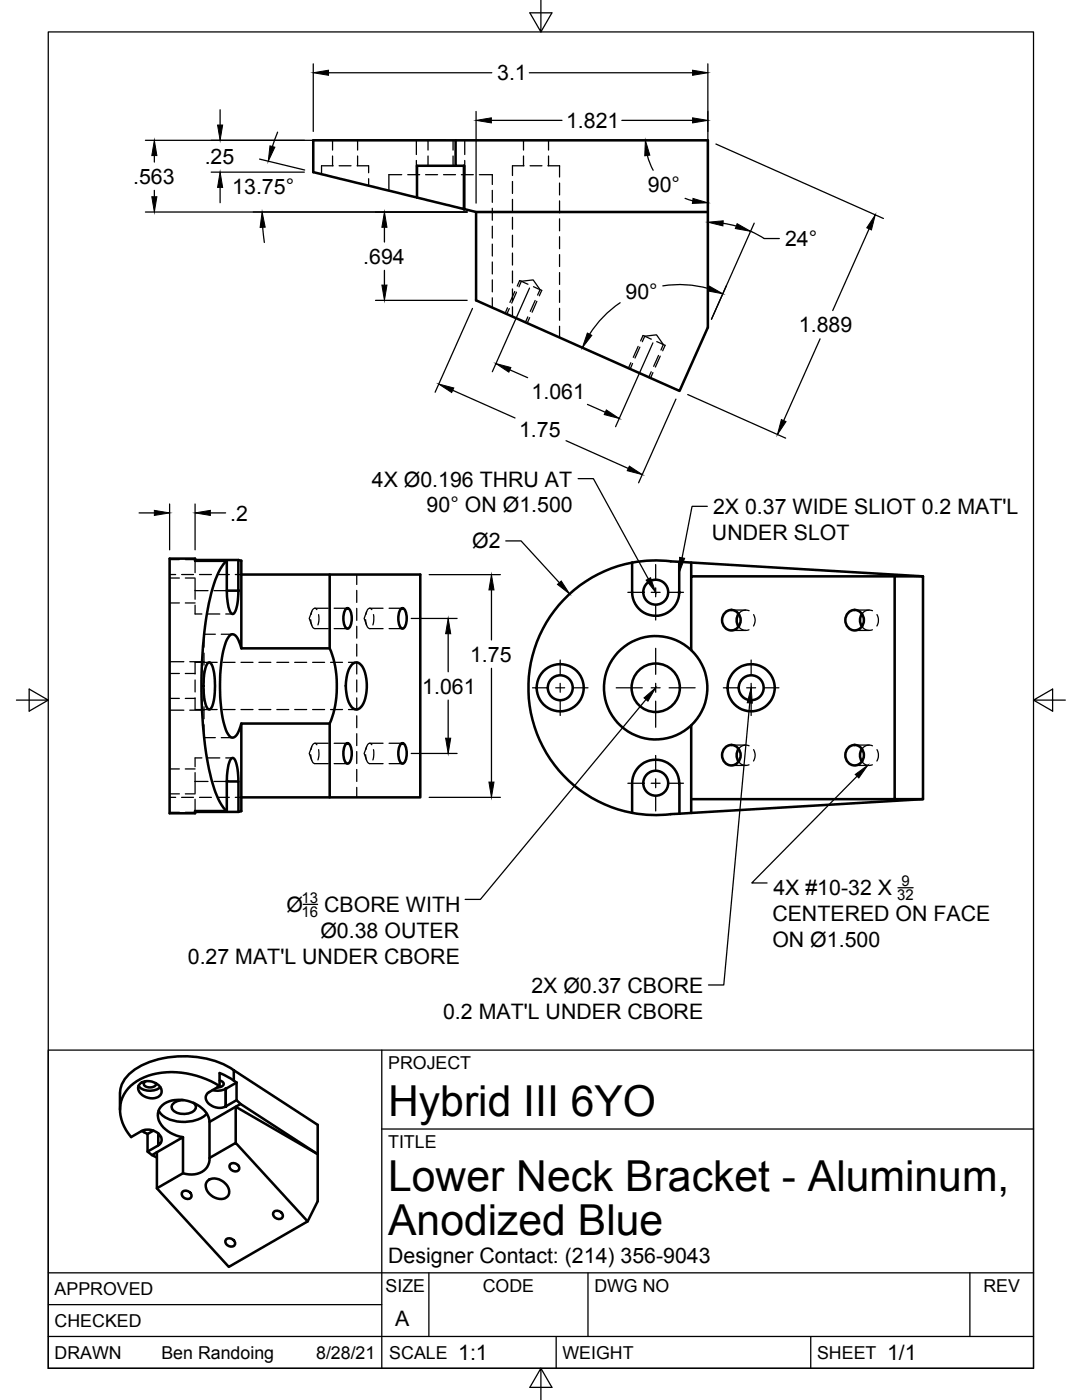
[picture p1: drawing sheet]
<svg xmlns="http://www.w3.org/2000/svg" width="216mm" height="279mm" viewBox="0 0 216 279" stroke-linecap="round" stroke-linejoin="round" font-family="sans-serif">
<g fill="none" stroke="#000" stroke-width=".25">
<path d="M62.5 12.7v13.5M65.6 14.5h32.5M105.6 14.5h32.6M107.9 0v6.4l-2.2-3.8h4.4l-2.2 3.8M141.2 12.7v27.8M29 28h60.1M30.8 31.1v1.2M30.8 38v1.3M42.1 34.4h18.6M43.9 21.9v3.1M43.9 37.4v3M51.8 31.8l9 2.1"/>
<path d="M55.4 26.4l-1 2.8M66.4 28v2M66.4 31.1v2M66.5 33.1h-2.3v1.7M67.7 33.1h2.3M71.2 33.1h2.4v1.4M71.4 28v2M71.4 31.1v2M73.6 35.7v1.4M80.2 34.9h-2.6v3.1M81.4 34.9h2.3M83.1 28v2.8"/>
<path d="M83.1 32v2.9M84.9 34.9h2.4M85.4 28v2M85.4 31.1v2M88.5 34.9h2.4M90.4 28v2M90.4 31.1v2M92.1 34.9h2.3M92.6 35v-1.9v1.9M92.6 36.2v2.4M92.6 39.8v1.9M92.7 28v2.8"/>
<path d="M92.7 32v2.9M95 22.2v18.3M95.7 34.9h2.5v1.9M98 24h14.1M98.2 38v2.4M102.3 36.2v2.4M102.3 39.8v2.4M104.5 28v2M104.5 31.1v2M104.6 33.1h-2.3v1.9M105.8 33.1h2.3M109.3 33.1h2.4v2.2"/>
<path d="M109.5 28v2M109.5 31.1v2M111.7 36.5v2.4M124.1 24h14.1M129.2 31l.5 1.5 .6 1.5M136.7 39.6l1.5 .5M142.9 28.7l33.4 14.9M29 42.3h64.2M52.4 45.4l.3 3M74.9 59.9h18.3M76.7 45.4v2.9M76.7 54v2.9"/>
<path d="M98.2 41.6v2.3M98.2 45.1v2.4M98.2 48.7v2.4M98.2 52.3v2.4M98.2 55.9v2.4M98.2 59.4v2M102.3 43.4v2.3M102.3 46.9v2.4M102.3 50.5v2.4M102.3 54.1v2.4M102.3 57.7v2.3M102.7 58.2l-1 2.1"/>
<path d="M103.1 58.3l-1 2.2M103.5 57.2l.5-1.1 2.4-.2 1.4 1.9-.5 1.1M105.3 56.7l-1.6-.7-.5 1.1M105.7 57.5l-7.5 16.7M106.4 57.2l1.7 .8-.5 1M106.8 60l-1 2.1M111.7 40.1v2.4M111.7 43.7v2.4M111.7 47.2v2.4M111.7 50.8v2.4M111.7 54.4v2.4M111.7 58v2.3"/>
<path d="M132.3 57.1a21.2 21.2 0 0 1 9.1 .5M144.3 44.6l2.6 .5M149.8 46.2l2.7 1.4M150.5 44.5l-8.5 19.2 2.9-6.7M152.5 47.6h3M173.4 45.7l-7.2 16.3M90.3 77.9l12.5 5.5M94.3 61.6l-7.5 16.7M101.3 61.4l-.5 1.1M101.6 61.6l-.5 1.1M101.7 73.8l3.6 1.6M102.3 61.2v2"/>
<path d="M105.3 63.2l-.5 1.1M105.7 63.4l-.5 1.1M107.1 60.1l-.9 2.2M111.7 61.5v2.4M111.7 65.1v2.3M123.7 60.4a21.2 21.2 0 0 0-6 6.3M125.9 72.4l-.5 1.1M126.2 72.5l-.4 1.1M127.3 69.1l-.9 2.2M127.7 69.3l-1 2.2M128.2 68.2l.5-1.1 2.3-.3 1.4 1.9-.5 1.2M129.9 74.2l-.4 1.1"/>
<path d="M130 67.7l-1.7-.7-.5 1M130.3 74.4l-.5 1M130.3 68.4l-7.5 16.8M131 68.2l1.7 .7-.5 1.1M131.4 70.9l-1 2.2M131.7 71.1l-.9 2.2M134.9 79.7l-7.5 16.7M137.2 78.7l19.6 8.7M163.6 67.6l-7.2 16.3M112.9 87.9l12.5 5.6M115.4 95.5h3l11 20M117.2 80.7l3.6 1.6"/>
<path d="M27.7 102.4h3.1M33.8 114.7h1.3M33.8 111.7h2M33.8 115.4h2M33.8 100.6v9.1M36.2 114.7h2.4M37 111.7h1.9M37 115.4h1.9M38.9 115.5v4.1M38.9 100.6v9.1M38.9 111.9v2.4M38.9 117.9h2.6"/>
<path d="M39.8 114.7h2.4M42 102.4h3M42.7 117.9h2.6M43.4 114.7h2.4M46.9 114.7h1.3M71.2 114.7v1.9M71.2 117.8v2.4M85.6 114.7h14.2M98.1 117.7v10M100.9 108h3.1l7.6 8.3M125.3 118.2h2.9M129.9 118.2h1.8"/>
<path d="M130.8 112.7v2.8M130.8 117.3v1.8M133.5 118.2h2.9M141.1 101h-3l-2 10.3M3.3 139.7h6.3l-3.8-2.2v4.4l3.8-2.2M33.8 120.3h2M33.8 139.4h2M33.8 134.4h2M33.8 132.1h2.9M37 120.3h1.9M37 139.4h1.9M37 134.4h1.9"/>
<path d="M37.9 132.1h2.8M38.9 139.3v2.3h4.4M38.9 135.7v2.4M38.9 120.8v1.7h1.4M40.7 137.5v2.4M40.7 133.9v2.4M40.7 130.3v2.4M41.5 122.5h2.4M43 126.6h-2.3v2.6M43.3 132.2h-4.4v2.3M44.2 126.6h2.2M44.5 132.2h2.4"/>
<path d="M45 122.5h1.4M48.1 132.2h2.4M51.7 132.2h2.3M55.2 132.2h2.4M58.8 132.2h2.4M62 123.7a1.79 1.79 0 0 0 .8 1.8h2.7M62.2 122l-.5 1.4 .5 1.4M62.4 132.2h2.4M62.8 121.4h2.7M63.2 121.7l-.3-.3-.3 .1-.3 .3-.2 .8M63.6 122.7v1.2l-.2 .8M66 132.2h2.3"/>
<path d="M66.7 125.5h2.6M66.7 121.4h2.6M69.5 132.2h1.6M71.2 121.4v2.4M71.2 125v2.4M71.2 128.6v2.3M71.2 132.1v2.4M71.2 135.7v2.4M71.2 139.3v2.4M73 123.7a1.74 1.74 0 0 0 .8 1.8h2.6M73.2 122l-.5 1.4 .5 1.4M73.8 121.4h2.6"/>
<path d="M74.2 121.7a.57 .57 0 0 0-.7-.3 .57 .57 0 0 0-.3 .7l-.2 .5M74.5 122.7l.1 1.2-.2 .8M77.6 125.5h2.7M77.6 121.4h2.7M82.1 123.4h9.1M89.4 126.5v7.6M89.4 139.7v7.6M98.1 133.4v22.7M106.3 137.3h2.8M110.9 137.3h1.8M111.8 131.7v2.9M111.8 136.4v1.8"/>
<path d="M111.8 139.9v2.9M114.5 137.3h2.8M123 137.3h5.2M128.9 139.6l-33 39.9h-3.1M129.9 137.3h1.8M130.8 120.9v2.8M130.8 129.4v5.2M130.8 136.4v1.8M130.8 139.9v5.2M133.5 137.3h5.2M144.3 137.3h2.9M145.9 121.8h2.9"/>
<path d="M145.9 125.8h2.9M147.4 125.1l.8 .6 .7 .1 .6-.1M149 137.3h1.8M149.5 121.9l-.9-.1a1.68 1.68 0 0 0-1.2 .7M149.9 131.7v2.9M149.9 136.4v1.8M149.9 139.9v2.9M150.4 122.7a2.12 2.12 0 0 1-.1 2.2M152.6 137.3h2.8M170.5 121.8h2.9M170.5 125.8h2.9M172 125.1l.8 .6 .7 .1 .6-.1"/>
<path d="M174.1 121.9l-.9-.1a1.68 1.68 0 0 0-1.2 .7M175 122.7a2.24 2.24 0 0 1 0 2.2M206.2 139.7l3.8 2.2v-4.4l-3.8 2.2h6.4M33.8 159.1h1.3M33.8 158.4h2M33.8 153.5h2M33.8 141.7h2.9M36.2 159.1h2.4M37 158.4h1.9M37 153.5h1.9M37.9 141.7h2.8M38.9 154.2v1.8"/>
<path d="M38.9 156v2.3M38.9 159.5v2.4M38.9 156h2.6M39.8 159.1h2.4M40.3 151.3h-1.4v1.7M40.7 144.6v2.6h2.3M40.7 141.1v2.3M41.5 151.3h2.4M42.7 156h2.6M43.4 159.1h2.4M44.2 147.2h2.2M44.5 141.6h2.4"/>
<path d="M45 151.3h1.4M46.9 159.1h1.3M48.1 141.6h2.4M51.7 141.6h2.3M55.2 141.6h2.4M58.8 141.6h2.4M62 150.6a1.74 1.74 0 0 0 .8 1.8h2.7M62.2 149l-.5 1.4 .5 1.3M62.4 141.6h2.4M62.8 148.3h2.7M63.2 148.6a.48 .48 0 0 0-.5-.3 .48 .48 0 0 0-.4 .5l-.2 .8M63.6 149.6v1.3l-.2 .8"/>
<path d="M66 141.6h2.3M66.7 152.4h2.6M66.7 148.3h2.6M69.5 141.6h1.6M71.2 142.9v2.3M71.2 146.4v2.4M71.2 150v2.4M71.2 153.6v2.4M71.2 157.1v2M73 150.6a1.69 1.69 0 0 0 .8 1.8h2.6M73.2 149l-.5 1.4 .5 1.3M73.8 148.3h2.6"/>
<path d="M74.2 148.6h-.1a.48 .48 0 0 0-.5-.3 .48 .48 0 0 0-.3 .5l-.3 .8M74.5 149.6l.1 1.3-.2 .8M77.6 152.4h2.7M77.6 148.3h2.7M82.1 150.4h9.1M85.6 159.1h14.2M125.3 156.3h2.9M129.9 156.3h1.8M130.8 150.8v2.8M130.8 155.4v1.8M130.8 159v2.8M133.5 156.3h2.9"/>
<path d="M145.9 148.7h2.9M145.9 152.8h2.9M147.4 152a1.78 1.78 0 0 0 2.1 .6M149.5 148.8l-.6-.1-.7 .1-.8 .7M149.6 140.3l-5.2 56.3h-3M150.4 149.6a2.12 2.12 0 0 1-.1 2.3M170.5 148.7h2.9M170.5 152.8h2.9M171 154.9l-21 21.3h3.1M172 152a1.75 1.75 0 0 0 2.1 .6M174.1 148.8l-.6-.1-.7 .1-.8 .7M175 149.6a2.24 2.24 0 0 1 0 2.3"/>
<path d="M33.8 162.1h2M37 162.1h1.9M179.2 177.2h3M60.5 180.5h2.9M76.2 209.6v63.5M76.2 225.3h130M9.6 254h196.6M85.6 254v12.7M117.3 254v12.7M193.5 254v12.7M9.6 273.1v-63.5h196.6v63.5M9.6 273.1v-266.7h196.6v266.7"/>
<path d="M9.6 273.1h196.6M9.6 266.7h196.6M9.6 260.4h66.6M107.9 273.1l2.2 3.8h-4.4l2.2-3.8v6.3M111 266.7v6.4M161.8 266.7v6.4"/>
</g>
<g fill="none" stroke="#000" stroke-width=".51">
<path d="M83.2 39.4l-20.7-5v-6.4h78.7v37.3l-5.6 12.7-40.6-18.1v-17.6M90.9 28v5.1h1.7M90.9 33.1h-7.7v6.3M92.6 33.1v8.6l2.4 .6h46.2M92.6 33.1v8.6l-9.4-2.3M38.9 111.8h8.7l.6 .1v17.5M45.3 111.9a12.7 12.7 0 0 0-3.1 6.4 88.5 88.5 0 0 0 0 37.2 12.7 12.7 0 0 0 3.1 6.4M45.3 117.9h2.3M47.6 111.8v6.1a7.5 7.5 0 0 1-1 4.6h-.2a2.71 2.71 0 0 1-1-2.3l-.1-2.4v-5.9h-6.4v-.4h-5.1v50.8h5.1v-.4h6.4v-5.9M48.2 114.7h17.6M126.1 112.3a24.9 24.9 0 0 1 7.7-.3l50.4 3M135.5 112.1v6.1a4.7 4.7 0 0 1-4.7 4.7 4.7 4.7 0 0 1-4.7-4.7v-5.9a25.4 25.4 0 0 0-20.7 25 25.4 25.4 0 0 0 20.7 24.9v-5.9a4.7 4.7 0 0 1 4.8-4.7 4.7 4.7 0 0 1 4.7 4.7v6.1"/>
<path d="M137.9 112.3v2.7M178.5 115h-40.6v14.8a10.3 10.3 0 0 1 0 15v14.7M41.4 132.4a.41 .41 0 0 1 .5-.2 .41 .41 0 0 1 .3 .3 13.5 13.5 0 0 1 0 8.7 .44 .44 0 0 1-.4 .4 .44 .44 0 0 1-.5-.4 13.5 13.5 0 0 1 0-8.7zM65.8 129.4h-17.6l-.8-2a1 1 0 0 0-.9-.8 1 1 0 0 0-1 .7 22.6 22.6 0 0 0-1.6 10.1 21.6 21.6 0 0 0 1.6 9.1 .99 .99 0 0 0 1 .7 .99 .99 0 0 0 .9-.8l.8-2M69.1 121.5l.3-.1a2.43 2.43 0 0 1 .7 2.7 1.41 1.41 0 0 1-.7 1.4 2.43 2.43 0 0 1-.8-2.7l.3-1zM70.3 132.6a1.22 1.22 0 0 1 2 .4 8.5 8.5 0 0 1-.2 8.1 1.26 1.26 0 0 1-1.3 .5 1.26 1.26 0 0 1-1-1 8.3 8.3 0 0 1 .5-8zM80.1 121.5l.2-.1a2.43 2.43 0 0 1 .8 2.7 1.41 1.41 0 0 1-.8 1.4 2.43 2.43 0 0 1-.8-2.7l.3-1zM137.9 129.8a10.3 10.3 0 0 0-14.4 .2 10.3 10.3 0 0 0 0 14.5 10.3 10.3 0 0 0 14.4 .3M144.6 122.3a1.95 1.95 0 0 1 2.8 .2 1.95 1.95 0 0 1-.2 2.7 1.88 1.88 0 0 1-2.3 .3 1.88 1.88 0 0 1-.8-2.3zM147.4 122.5a2.21 2.21 0 0 0 0 2.5M169.2 122.3a1.95 1.95 0 0 1 2.8 .2 1.95 1.95 0 0 1-.2 2.7 1.88 1.88 0 0 1-2.3 .3 1.88 1.88 0 0 1-.8-2.3zM172 122.5a2.21 2.21 0 0 0 0 2.5"/>
<path d="M46.1 151.4l.5-.1a6.4 6.4 0 0 1 1 4v.7h-2.3a9 9 0 0 1 .8-4.6zM47.6 156v6M48.2 159.1h35.7v-44.4h-18.1v14.7a20.5 20.5 0 0 1 0 15v14.7M48.2 159.1v2.8l-.6 .1h-8.7M65.8 144.4h-17.6v14.7M69.1 148.4l.3-.1a2.43 2.43 0 0 1 .7 2.7 1.41 1.41 0 0 1-.7 1.4 2.43 2.43 0 0 1-.8-2.7l.3-1zM80.1 148.4l.2-.1a2.43 2.43 0 0 1 .8 2.7 1.41 1.41 0 0 1-.8 1.4 2.43 2.43 0 0 1-.8-2.7l.3-1zM137.9 159.5h40.6v-44.5h5.7v44.5h-5.7M137.9 159.5v2.7M144.6 149.3a1.95 1.95 0 0 1 2.8 .1 1.95 1.95 0 0 1-.2 2.8 1.88 1.88 0 0 1-2.3 .2 1.88 1.88 0 0 1-.8-2.2zM147.4 149.4a2.21 2.21 0 0 0 0 2.6M169.2 149.3a1.95 1.95 0 0 1 2.8 .1 1.95 1.95 0 0 1-.2 2.8 1.88 1.88 0 0 1-2.3 .2 1.88 1.88 0 0 1-.8-2.2z"/>
<path d="M172 149.4a2.21 2.21 0 0 0 0 2.6M184.2 159.5l-48.6 2.9M126.1 162.2a30.7 30.7 0 0 0 9.5 .2M27.6 216.7a3.2 3.2 0 0 0 4.4 .3M28 216.2a2.86 2.86 0 0 1 4.2 1.4 1.55 1.55 0 0 1-1.7 1.6 2.62 2.62 0 0 1-2.9-2.1zM29.1 215.8l-.4 .4a1.16 1.16 0 0 0 1.6 .8 .78 .78 0 0 0 .8-.8M36.6 219.5l-.6 .1a1.72 1.72 0 0 0-1.7 1.4 2.46 2.46 0 0 0 2.9 1.3 1.76 1.76 0 0 0 1.9-1.5l-.5-.7M43.8 214.1v2.6l-2.1 1.3a1.39 1.39 0 0 0-.7 1.2 1.39 1.39 0 0 0 .9 1.3 3 3 0 0 0 3.1 .3v-3.5M43.8 216.7a17.1 17.1 0 0 0-15-1.7 6.9 6.9 0 0 0-4.4 9.1l.8 1.5 1 1.3 2.1-1.2a2.94 2.94 0 0 1 3.9 1.5 1.25 1.25 0 0 1-.6 1.4v-2.4M43.8 215.6a.75 .75 0 0 1 .8 .9 1.32 1.32 0 0 1-1.3 .5M43.8 214.2l1.6 .7 1.3 .8M45 217.3v3.5l2.2-1.2"/>
<path d="M45.1 217.3l-1.3 .4-1.4-.1M46.7 213.6l16.7 10.9v15.2l-2 4.1-15.7 9-14.4-15.6v-7.2M46.7 213.6v2.1l.5 .3M46.7 213.6a19.2 19.2 0 0 0-20 0 5.8 5.8 0 0 0-2.7 4.5l-.1 3.4M47.2 216v3.6l.8 .7 15.4 10-16.4-9.4v7.2M47.2 216l-2.2 1.3M28.3 225.7l.5 .3M28.8 226l.6 .3M29.4 226.3v3.5l.9 .7 1 .5M30.6 225.6l-1.2 .7M31.3 237.2l5.2-3.1a3.9 3.9 0 0 0 5.2-2l.1-1 5.2-3 14.4 15.7M31.3 230l5.2-3.1v7.2"/>
<path d="M31.3 230l-1 .5M31.6 228.6l-2.2 1.2M31.7 221.6a5.1 5.1 0 0 0 4.4 2.3 6.6 6.6 0 0 0 5.2-1.6M36.3 237.9a1.07 1.07 0 0 1 1.3-.1 1.07 1.07 0 0 1 .5 1.2 1.07 1.07 0 0 1-1.2 .1 1.07 1.07 0 0 1-.6-1.2zM36.5 226.9a5.9 5.9 0 0 1-4.9-3.8 3 3 0 0 1 2.7-3.5 6.7 6.7 0 0 1 7.3 3.3l.2 1v7.2M41.5 235.6a2.87 2.87 0 0 1 4.2 2.5 1.83 1.83 0 0 1-2.8 .9 2.44 2.44 0 0 1-1.6-3.1zM45.9 232.4a1.07 1.07 0 0 1 1.2-.1 1.07 1.07 0 0 1 .6 1.2 1.07 1.07 0 0 1-1.3 .1 1.07 1.07 0 0 1-.5-1.2zM48 220.3l-6.2 3.6M45 247.5a1.07 1.07 0 0 1 1.3-.2 1.07 1.07 0 0 1 .5 1.2 1.07 1.07 0 0 1-1.2 .1 1.07 1.07 0 0 1-.6-1.1zM54.6 242a1.07 1.07 0 0 1 1.2-.2 1.07 1.07 0 0 1 .6 1.2 1.07 1.07 0 0 1-1.3 .1 1.07 1.07 0 0 1-.5-1.1z"/>
<circle cx="130.8" cy="118.2" r="2.49"/>
<circle cx="111.8" cy="137.3" r="4.7"/>
<circle cx="111.8" cy="137.3" r="2.49"/>
<circle cx="130.8" cy="137.3" r="4.8"/>
<circle cx="149.9" cy="137.2" r="4.7"/>
<circle cx="149.9" cy="137.3" r="2.49"/>
<circle cx="130.8" cy="156.3" r="2.49"/>
</g>
<g fill="#000" stroke="#000" stroke-width=".2">
<path d="M62.5 14.5l3.1-.5v1zM138.2 14l3 .5-3 .5zM30.3 39.3h1l-.5 3zM30.8 28l.5 3.1h-1zM43.9 34.4l.5 3h-1zM43.4 25h1l-.5 3zM53.9 29.1l.9 .3-1.3 2.8zM95 24l3-.5v1zM128.8 28l.9 3-1 .1zM138.2 23.5l3 .5-3 .5zM138.3 39.6l2.9 .9-3 .1zM52.3 42.3l.6 3-1 .1z"/>
<path d="M76.7 42.3l.5 3.1h-1zM76.2 56.9h1l-.5 3zM141.5 57.1l2.7 1.5-3-.5zM141.2 44.3l3.1-.2v1zM147.1 44.6l2.7 1.6-3.1-.6zM174.6 42.9l-.7 3-.9-.4zM87.5 76.6l3.1 .8-.5 .9zM99 72.6l2.9 .7-.4 1zM117.2 66.5l.9 .4-1.9 2.5zM121 81.8l2.6 1.7-3-.8zM125.6 93l2.6 1.7-3-.8zM155.9 83.7l.9 .4-1.7 2.6z"/>
<path d="M30.8 101.9l3 .5-3 .5zM38.9 102.4l3.1-.5v1zM98.1 114.7l.5 3h-1zM111.2 116.6l.8-.6 1.7 2.5zM128.9 115.8l.9-.5 1 2.9zM135.6 111.2l1 .2-1.1 2.9zM89.4 123.4l.5 3.1h-1zM128.5 139.3l2.3-2-1.5 2.6zM88.9 147.3h1l-.5 3.1zM97.6 156.1h1l-.5 3zM149.9 137.3l.2 3h-1zM170.6 154.6l2.5-1.9-1.7 2.6z"/>
<circle cx="92.6" cy="41.7" r=".24"/>
<circle cx="47.6" cy="117.9" r=".24"/>
<circle cx="135.5" cy="118.2" r=".24"/>
<circle cx="45" cy="217.3" r=".24"/>
<circle cx="45" cy="220.8" r=".24"/>
</g>
<g font-size="8.5">
<text x="77.4" y="222.8">Hybrid III 6YO</text>
<text x="77.4" y="237.8">Lower Neck Bracket - Aluminum,</text>
<text x="77.4" y="246.4">Anodized Blue</text>
</g>
<g font-size="4.3">
<text x="99.2" y="16">3.1</text>
<text x="112.9" y="25.5">1.821</text>
<text x="40.9" y="32.7">.25</text>
<text x="26.6" y="36.7">.563</text>
<text x="46.4" y="38.7">13.75°</text>
<text x="129.3" y="38.3">90°</text>
<text x="72.5" y="52.6">.694</text>
<text x="156.7" y="49.1">24°</text>
<text x="124.8" y="59.7">90°</text>
<text x="159.4" y="66.3">1.889</text>
<text x="106.1" y="79.5">1.061</text>
<text x="103.6" y="87.2">1.75</text>
<text x="74.2" y="97.1">4X Ø0.196 THRU AT</text>
<text x="45.9" y="103.9">.2</text>
<text x="85.1" y="102.3">90° ON Ø1.500</text>
<text x="142.1" y="107.7">UNDER SLOT</text>
<text x="142.3" y="102.6">2X 0.37 WIDE SLIOT 0.2 MAT'L</text>
<text x="94.2" y="109.4">Ø2</text>
<text x="93.8" y="132.1">1.75</text>
<text x="84.3" y="138.4">1.061</text>
<text x="154.3" y="178.7">4X #10-32 X</text>
<text x="57.2" y="182">Ø</text>
<text x="64.7" y="182">CBORE WITH</text>
<text x="154.1" y="183.8">CENTERED ON FACE</text>
<text x="63.9" y="187.2">Ø0.38 OUTER</text>
<text x="154.1" y="189">ON Ø1.500</text>
<text x="37.5" y="192.3">0.27 MAT'L UNDER CBORE</text>
<text x="88.4" y="203.3">0.2 MAT'L UNDER CBORE</text>
<text x="106" y="198.2">2X Ø0.37 CBORE</text>
<text x="77.4" y="252">Designer Contact: (214) 356-9043</text>
<text x="78.9" y="264.5">A</text>
<text x="91.4" y="271.4">1:1</text>
<text x="177" y="271.4">1/1</text>
</g>
<g font-size="3.5">
<text x="77.4" y="213.4">PROJECT</text>
<text x="77.4" y="229.1">TITLE</text>
<text x="76.9" y="257.8">SIZE</text>
<text x="96.3" y="257.8">CODE</text>
<text x="118.6" y="257.8">DWG NO</text>
<text x="196.2" y="257.8">REV</text>
<text x="10.9" y="258.5">APPROVED</text>
<text x="10.9" y="264.8">CHECKED</text>
<text x="10.9" y="271.2">DRAWN</text>
<text x="32.2" y="271.2">Ben Randoing</text>
<text x="63.1" y="271.2">8/28/21</text>
<text x="77.7" y="271.2">SCALE</text>
<text x="112.2" y="271.2">WEIGHT</text>
<text x="163" y="271.2">SHEET</text>
</g>
<g font-size="3">
<text x="179" y="179.7">32</text>
<text x="179.9" y="176.8">9</text>
<text x="60.2" y="180.1">13</text>
<text x="60.2" y="183">16</text>
</g>
</svg>
